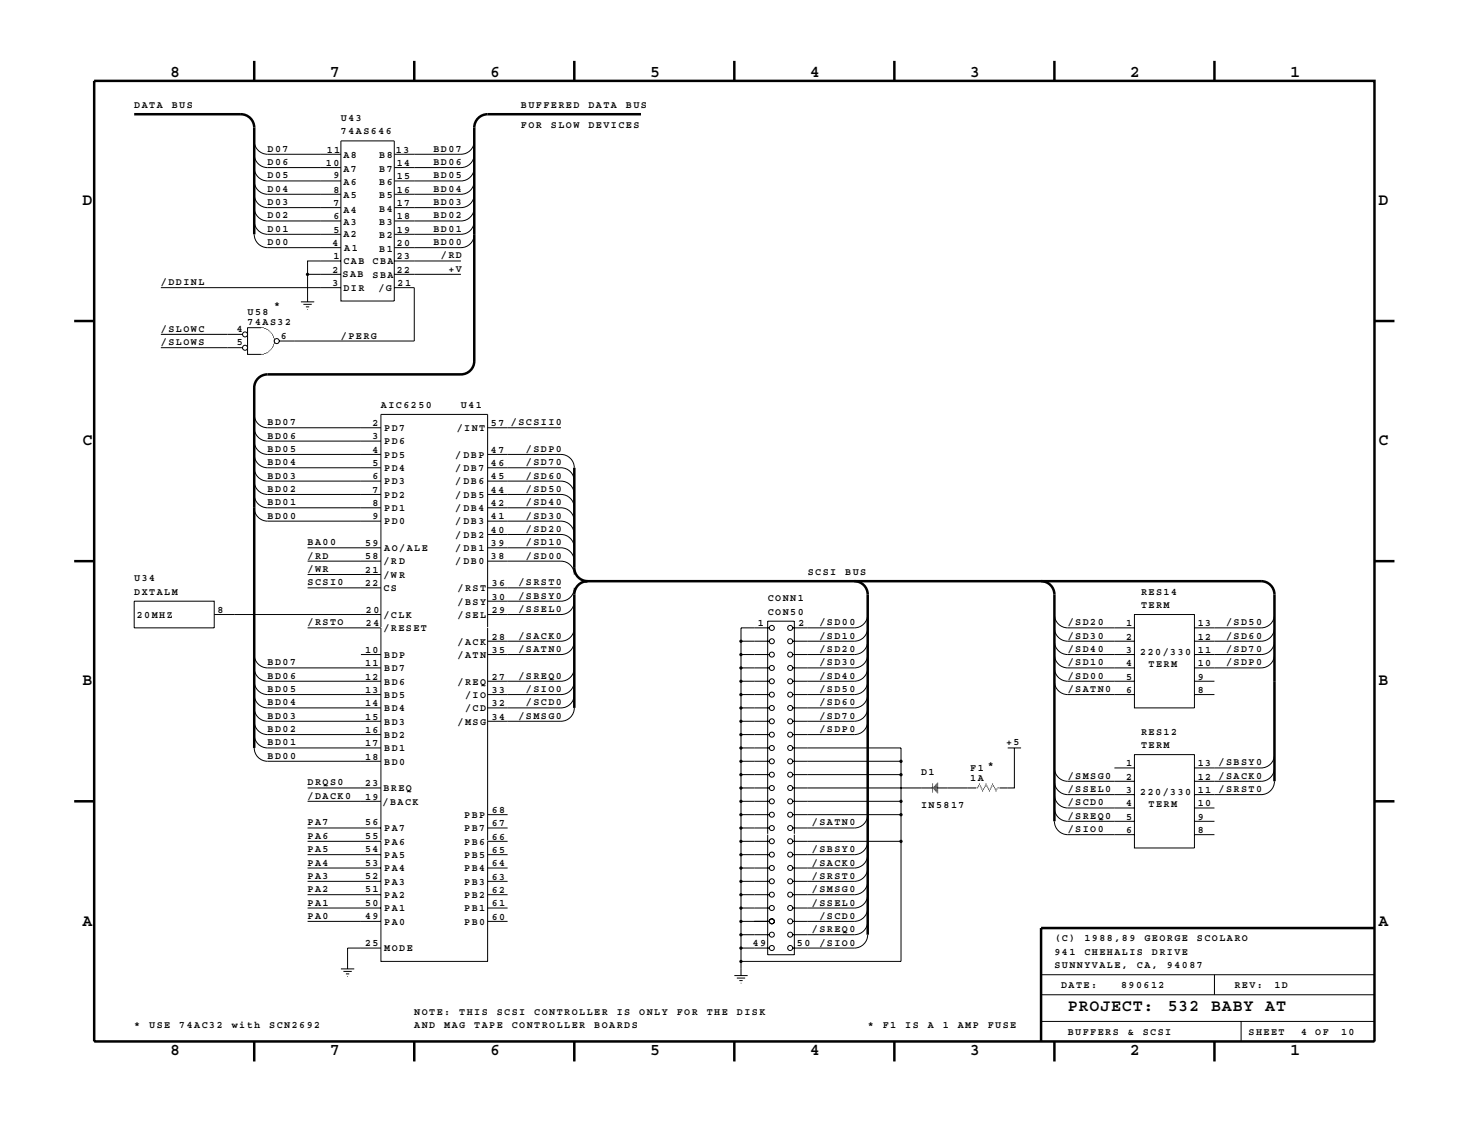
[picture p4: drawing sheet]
<svg xmlns="http://www.w3.org/2000/svg" width="279mm" height="216mm" viewBox="0 0 279 216" stroke-linecap="round" stroke-linejoin="round" font-family="sans-serif">
<g fill="none" stroke="#000" stroke-width=".48">
<path d="M17.9 15.4h243.9v182.9h-243.9zM48.4 11.6v3.8M78.9 11.6v3.8M109.4 11.6v3.8M139.9 11.6v3.8M170.3 11.6v3.8M200.8 11.6v3.8M231.3 11.6v3.8M25.6 21.7h20.3a2.54 2.54 0 0 1 2.5 2.6v20.3M122.1 21.7h-29.2a2.54 2.54 0 0 0-2.6 2.6v44.4a2.54 2.54 0 0 1-2.5 2.6h-36.8a2.54 2.54 0 0 0-2.6 2.5v68.6M14.1 61.1h3.8M261.8 61.1h3.8"/>
<path d="M109.4 89.1v19a2.54 2.54 0 0 0 2.5 2.5 2.54 2.54 0 0 0-2.5 2.6v21.6M14.1 106.8h3.8M111.9 110.6h128.3a2.54 2.54 0 0 1 2.5 2.6v35.5M162.7 110.6a2.54 2.54 0 0 1 2.6 2.6v64.8M198.3 110.6a2.54 2.54 0 0 1 2.5 2.6v43.2M261.8 106.8h3.8M14.1 152.6h3.8M261.8 152.6h3.8M261.8 176.7h-63.5v21.6M48.4 198.3v3.8M78.9 198.3v3.8M109.4 198.3v3.8"/>
<path d="M139.9 198.3v3.8M170.3 198.3v3.8M200.8 198.3v3.8M231.3 198.3v3.8"/>
</g>
<g fill="none" stroke="#000" stroke-width=".19">
<path d="M48.4 39.5a2.54 2.54 0 0 0 2.6 2.6h13.9M48.4 37a2.54 2.54 0 0 0 2.6 2.5h13.9M48.4 34.4a2.54 2.54 0 0 0 2.6 2.6h13.9M48.4 31.9a2.54 2.54 0 0 0 2.6 2.5h13.9M48.4 29.4a2.54 2.54 0 0 0 2.6 2.5h13.9M48.4 26.8a2.54 2.54 0 0 0 2.6 2.6h13.9M64.9 26.8h10.2v30.5h-10.2zM90.3 39.5a2.54 2.54 0 0 1-2.5 2.6h-12.7M90.3 37a2.54 2.54 0 0 1-2.5 2.5h-12.7M90.3 34.4a2.54 2.54 0 0 1-2.5 2.6h-12.7M90.3 31.9a2.54 2.54 0 0 1-2.5 2.5h-12.7M90.3 29.4a2.54 2.54 0 0 1-2.5 2.5h-12.7"/>
<path d="M90.3 26.8a2.54 2.54 0 0 1-2.5 2.6h-12.7M30.6 54.8h34.3M48.4 44.6a2.54 2.54 0 0 0 2.6 2.5h13.9M48.4 42.1a2.54 2.54 0 0 0 2.6 2.5h13.9M57.3 57.5h2.5M57.8 57.9h1.6M58.3 58.4h.6M58.6 52.2h6.3M58.6 52.2v5.3M64.9 49.7h-6.3v2.5M75.1 54.8h3.8v10.1h-25.7M75.1 52.2h12.7"/>
<path d="M75.1 49.7h12.7M90.3 44.6a2.54 2.54 0 0 1-2.5 2.5h-12.7M90.3 42.1a2.54 2.54 0 0 1-2.5 2.5h-12.7M30.6 66.2h15.6M30.6 63.7h15.6M48.4 78.9a2.54 2.54 0 0 0 2.6 2.5h21.5M49.7 62.4h-2.6v5.1h2.6M48.4 96.7a2.54 2.54 0 0 0 2.6 2.5h21.5M48.4 94.1a2.54 2.54 0 0 0 2.6 2.6h21.5M48.4 91.6a2.54 2.54 0 0 0 2.6 2.5h21.5M48.4 89.1a2.54 2.54 0 0 0 2.6 2.5h21.5M48.4 86.5a2.54 2.54 0 0 0 2.6 2.6h21.5"/>
<path d="M48.4 84a2.54 2.54 0 0 0 2.6 2.5h21.5M48.4 81.4a2.54 2.54 0 0 0 2.6 2.6h21.5M92.9 99.2h13.9a2.54 2.54 0 0 1 2.6 2.6M92.9 96.7h13.9a2.54 2.54 0 0 1 2.6 2.5M92.9 94.1h13.9a2.54 2.54 0 0 1 2.6 2.6M92.9 91.6h13.9a2.54 2.54 0 0 1 2.6 2.5M92.9 89.1h13.9a2.54 2.54 0 0 1 2.6 2.5M92.9 86.5h13.9a2.54 2.54 0 0 1 2.6 2.6M92.9 81.4h13.9M25.6 114.5h15.2v5h-15.2zM40.8 117h31.7M58.6 106.8h13.9"/>
<path d="M58.6 104.3h13.9M58.6 111.9h13.9M58.6 119.5h13.9v40.5M58.6 109.4h13.9M72.5 119.4v-40.5h20.4v40.5M92.9 106.8h13.9a2.54 2.54 0 0 1 2.6 2.6M92.9 104.3h13.9a2.54 2.54 0 0 1 2.6 2.5M92.9 101.8h13.9a2.54 2.54 0 0 1 2.6 2.5M92.9 111.9h13.9M92.9 119.5v40.5M109.4 114.5a2.54 2.54 0 0 1-2.6 2.5h-13.9M109.4 111.9a2.54 2.54 0 0 1-2.6 2.6h-13.9"/>
<path d="M109.4 119.5a2.54 2.54 0 0 1-2.6 2.6h-13.9M146.5 119.5h-5.4v66.2M165.3 119.5a2.54 2.54 0 0 1-2.6 2.6h-11.7M165.3 117a2.54 2.54 0 0 1-2.6 2.5h-11.7M200.8 119.5a2.54 2.54 0 0 0 2.6 2.6h12.7M200.8 117a2.54 2.54 0 0 0 2.6 2.5h12.7M216.1 117h11.4v17.8h-11.4zM242.7 119.5a2.54 2.54 0 0 1-2.5 2.6h-12.7M242.7 117a2.54 2.54 0 0 1-2.5 2.5h-12.7M48.4 139.9a2.54 2.54 0 0 0 2.6 2.5h21.5M48.4 137.3a2.54 2.54 0 0 0 2.6 2.6h21.5M48.4 134.8a2.54 2.54 0 0 0 2.6 2.5h21.5"/>
<path d="M48.4 132.2a2.54 2.54 0 0 0 2.6 2.6h21.5M48.4 129.7a2.54 2.54 0 0 0 2.6 2.5h21.5M48.4 127.2a2.54 2.54 0 0 0 2.6 2.5h21.5M48.4 124.6a2.54 2.54 0 0 0 2.6 2.6h21.5M68.7 124.6h3.8M109.4 134.8a2.54 2.54 0 0 1-2.6 2.5h-13.9M109.4 132.2a2.54 2.54 0 0 1-2.6 2.6h-13.9M109.4 129.7a2.54 2.54 0 0 1-2.6 2.5h-13.9M109.4 122.1a2.54 2.54 0 0 1-2.6 2.5h-13.9M109.4 127.2a2.54 2.54 0 0 1-2.6 2.5h-13.9M141.1 124.6h5.4M141.1 122.1h5.4"/>
<path d="M141.1 137.3h5.4M141.1 134.8h5.4M141.1 132.2h5.4M141.1 129.7h5.4M141.1 139.9h5.4M141.1 127.2h5.4M165.3 137.3a2.54 2.54 0 0 1-2.6 2.6h-11.7M165.3 134.8a2.54 2.54 0 0 1-2.6 2.5h-11.7M165.3 132.2a2.54 2.54 0 0 1-2.6 2.6h-11.7M165.3 129.7a2.54 2.54 0 0 1-2.6 2.5h-11.7M165.3 127.2a2.54 2.54 0 0 1-2.6 2.5h-11.7M165.3 124.6a2.54 2.54 0 0 1-2.6 2.6h-11.7"/>
<path d="M165.3 122.1a2.54 2.54 0 0 1-2.6 2.5h-11.7M200.8 129.7a2.54 2.54 0 0 0 2.6 2.5h12.7M200.8 127.2a2.54 2.54 0 0 0 2.6 2.5h12.7M200.8 124.6a2.54 2.54 0 0 0 2.6 2.6h12.7M200.8 122.1a2.54 2.54 0 0 0 2.6 2.5h12.7M227.5 132.2h3.8M227.5 129.7h3.8M242.7 124.6a2.54 2.54 0 0 1-2.5 2.6h-12.7M242.7 122.1a2.54 2.54 0 0 1-2.5 2.5h-12.7M48.4 142.4a2.54 2.54 0 0 0 2.6 2.5h21.5M58.6 157.6h13.9M58.6 152.6h13.9"/>
<path d="M58.6 150h13.9M92.9 157.6h3.8M92.9 155.1h3.8M141.1 157.6h5.4M141.1 155.1h5.4M141.1 152.6h5.4M141.1 150h5.4M141.1 147.5h5.4M141.1 144.9h5.4M141.1 142.4h5.4M146.2 158.8v-40.5h5.1v40.5M146.2 158.9v22.9h5.1v-22.9"/>
<path d="M151 155.1h20.6M151 152.6h20.6M151 150h26.6M151 147.5h20.6M151 144.9h20.6M151 142.4h20.6v40.6h-30.5M165.3 155.1a2.54 2.54 0 0 1-2.6 2.5h-11.7M178.4 150h7.5M191.9 142.4h2.6M193.2 142.4v7.6h-2.9M200.8 156.4a2.54 2.54 0 0 0 2.6 2.5h12.7M200.8 153.8a2.54 2.54 0 0 0 2.6 2.6h12.7"/>
<path d="M200.8 151.3a2.54 2.54 0 0 0 2.6 2.5h12.7M200.8 148.7a2.54 2.54 0 0 0 2.6 2.6h12.7M200.8 146.2a2.54 2.54 0 0 0 2.6 2.5h12.7M212.2 146.2h3.9M216.1 143.7h11.4v17.7h-11.4zM227.5 158.9h3.8M227.5 156.4h3.8M227.5 153.8h3.8M242.7 143.7a2.54 2.54 0 0 1-2.5 2.5h-12.7M242.7 146.2a2.54 2.54 0 0 1-2.5 2.5h-12.7M242.7 148.7a2.54 2.54 0 0 1-2.5 2.6h-12.7M58.6 160.2h13.9v22.8h20.4v-22.8h3.8"/>
<path d="M58.6 175.4h13.9M58.6 172.9h13.9M58.6 170.3h13.9M58.6 167.8h13.9M58.6 165.3h13.9M58.6 162.7h13.9M92.9 175.4h3.8M92.9 172.9h3.8M92.9 170.3h3.8M92.9 167.8h3.8M92.9 165.3h3.8M92.9 162.7h3.8"/>
<path d="M141.1 178h5.4M141.1 175.4h5.4M141.1 172.9h5.4M141.1 170.3h5.4M141.1 167.8h5.4M141.1 165.3h5.4M141.1 162.7h5.4M141.1 160.2h5.4M151 160.2h20.6M165.3 178a2.54 2.54 0 0 1-2.6 2.5h-11.7M165.3 175.4a2.54 2.54 0 0 1-2.6 2.6h-11.7M165.3 172.9a2.54 2.54 0 0 1-2.6 2.5h-11.7"/>
<path d="M165.3 170.3a2.54 2.54 0 0 1-2.6 2.6h-11.7M165.3 167.8a2.54 2.54 0 0 1-2.6 2.5h-11.7M165.3 165.3a2.54 2.54 0 0 1-2.6 2.5h-11.7M165.3 162.7a2.54 2.54 0 0 1-2.6 2.6h-11.7M165.3 160.2a2.54 2.54 0 0 1-2.6 2.5h-11.7M64.9 184.5h2.6M65.4 184.9h1.6M65.9 185.4h.6M72.5 180.5h-6.3v4M139.9 185.7h2.5M140.3 186.2h1.6M140.8 186.7h.6"/>
<path d="M141.1 180.5h5.4M198.3 194.5h63.5M198.3 189.4h63.5M198.3 185.6h63.5M231.3 185.6v3.8M236.4 194.5v3.8"/>
<circle cx="46.7" cy="66.2" r=".48"/>
<circle cx="46.7" cy="63.7" r=".48"/>
<circle cx="52.7" cy="64.9" r=".48"/>
<circle cx="147" cy="119.5" r=".48"/>
<circle cx="150.5" cy="119.5" r=".48"/>
<circle cx="147" cy="124.6" r=".48"/>
<circle cx="147" cy="137.3" r=".48"/>
<circle cx="147" cy="132.2" r=".48"/>
<circle cx="147" cy="127.2" r=".48"/>
<circle cx="147" cy="129.7" r=".48"/>
<circle cx="147" cy="139.9" r=".48"/>
<circle cx="147" cy="134.8" r=".48"/>
<circle cx="147" cy="122.1" r=".48"/>
<circle cx="150.5" cy="137.3" r=".48"/>
<circle cx="150.5" cy="124.6" r=".48"/>
<circle cx="150.5" cy="139.9" r=".48"/>
<circle cx="150.5" cy="127.2" r=".48"/>
<circle cx="150.5" cy="132.2" r=".48"/>
<circle cx="150.5" cy="129.7" r=".48"/>
<circle cx="150.5" cy="134.8" r=".48"/>
<circle cx="150.5" cy="122.1" r=".48"/>
<circle cx="147" cy="150" r=".48"/>
<circle cx="147" cy="142.4" r=".48"/>
<circle cx="147" cy="144.9" r=".48"/>
<circle cx="147" cy="152.6" r=".48"/>
<circle cx="147" cy="157.6" r=".48"/>
<circle cx="147" cy="155.1" r=".48"/>
<circle cx="147" cy="147.5" r=".48"/>
<circle cx="150.5" cy="150" r=".48"/>
<circle cx="150.5" cy="142.4" r=".48"/>
<circle cx="150.5" cy="157.6" r=".48"/>
<circle cx="150.5" cy="144.9" r=".48"/>
<circle cx="150.5" cy="152.6" r=".48"/>
<circle cx="150.5" cy="155.1" r=".48"/>
<circle cx="150.5" cy="147.5" r=".48"/>
<circle cx="147" cy="162.7" r=".48"/>
<circle cx="147" cy="172.9" r=".48"/>
<circle cx="147" cy="167.8" r=".48"/>
<circle cx="147" cy="160.2" r=".48"/>
<circle cx="147" cy="170.3" r=".48"/>
<circle cx="147" cy="175.4" r=".48"/>
<circle cx="147" cy="177.9" r=".48"/>
<circle cx="147" cy="165.2" r=".48"/>
<circle cx="150.5" cy="162.7" r=".48"/>
<circle cx="150.5" cy="172.9" r=".48"/>
<circle cx="150.5" cy="170.3" r=".48"/>
<circle cx="150.5" cy="160.2" r=".48"/>
<circle cx="150.5" cy="167.8" r=".48"/>
<circle cx="150.5" cy="177.9" r=".48"/>
<circle cx="150.5" cy="175.4" r=".48"/>
<circle cx="150.5" cy="165.2" r=".48"/>
<circle cx="147" cy="180.5" r=".48"/>
<circle cx="150.5" cy="180.5" r=".48"/>
</g>
<g fill="#000">
<circle cx="58.6" cy="52.2" r=".32"/>
<circle cx="58.6" cy="58.9" r=".08"/>
<circle cx="49.7" cy="67.5" r=".08"/>
<circle cx="49.7" cy="62.4" r=".08"/>
<circle cx="49.8" cy="67.5" r=".08"/>
<circle cx="49.8" cy="62.4" r=".08"/>
<circle cx="50" cy="67.5" r=".08"/>
<circle cx="50" cy="62.4" r=".08"/>
<circle cx="50.2" cy="67.5" r=".08"/>
<circle cx="50.2" cy="62.4" r=".08"/>
<circle cx="50.3" cy="62.5" r=".08"/>
<circle cx="50.3" cy="67.3" r=".08"/>
<circle cx="50.5" cy="62.5" r=".08"/>
<circle cx="50.5" cy="67.3" r=".08"/>
<circle cx="50.6" cy="62.5" r=".08"/>
<circle cx="50.6" cy="67.3" r=".08"/>
<circle cx="50.8" cy="67.2" r=".08"/>
<circle cx="50.8" cy="62.7" r=".08"/>
<circle cx="51" cy="62.7" r=".08"/>
<circle cx="51" cy="67.2" r=".08"/>
<circle cx="51.1" cy="67" r=".08"/>
<circle cx="51.1" cy="62.9" r=".08"/>
<circle cx="51.3" cy="63" r=".08"/>
<circle cx="51.3" cy="66.8" r=".08"/>
<circle cx="51.4" cy="63.2" r=".08"/>
<circle cx="51.4" cy="66.7" r=".08"/>
<circle cx="51.6" cy="63.4" r=".08"/>
<circle cx="51.6" cy="66.5" r=".08"/>
<circle cx="51.8" cy="66.4" r=".08"/>
<circle cx="51.8" cy="63.5" r=".08"/>
<circle cx="51.9" cy="63.8" r=".08"/>
<circle cx="51.9" cy="66.2" r=".08"/>
<circle cx="51.9" cy="63.6" r=".08"/>
<circle cx="51.9" cy="66" r=".08"/>
<circle cx="52.1" cy="64.3" r=".08"/>
<circle cx="52.1" cy="64" r=".08"/>
<circle cx="52.1" cy="65.6" r=".08"/>
<circle cx="52.1" cy="65.9" r=".08"/>
<circle cx="52.1" cy="64.1" r=".08"/>
<circle cx="52.1" cy="65.7" r=".08"/>
<circle cx="52.2" cy="64.8" r=".08"/>
<circle cx="52.2" cy="65.4" r=".08"/>
<circle cx="52.2" cy="65.1" r=".08"/>
<circle cx="52.2" cy="64.6" r=".08"/>
<circle cx="52.2" cy="64.5" r=".08"/>
<circle cx="52.2" cy="65.3" r=".08"/>
<circle cx="52.2" cy="64.9" r=".08"/>
<circle cx="141.1" cy="122.1" r=".32"/>
<circle cx="141.1" cy="134.8" r=".32"/>
<circle cx="141.1" cy="132.2" r=".32"/>
<circle cx="141.1" cy="139.9" r=".32"/>
<circle cx="141.1" cy="129.7" r=".32"/>
<circle cx="141.1" cy="127.2" r=".32"/>
<circle cx="141.1" cy="124.6" r=".32"/>
<circle cx="141.1" cy="137.3" r=".32"/>
<circle cx="141.1" cy="155.1" r=".32"/>
<circle cx="141.1" cy="152.6" r=".32"/>
<circle cx="141.1" cy="157.6" r=".32"/>
<circle cx="141.1" cy="147.5" r=".32"/>
<circle cx="141.1" cy="142.4" r=".32"/>
<circle cx="141.1" cy="144.9" r=".32"/>
<circle cx="141.1" cy="150" r=".32"/>
<circle cx="171.6" cy="144.9" r=".32"/>
<circle cx="171.6" cy="152.6" r=".32"/>
<circle cx="171.6" cy="155.1" r=".32"/>
<circle cx="171.6" cy="147.5" r=".32"/>
<circle cx="177.5" cy="150" r=".08"/>
<circle cx="177.6" cy="150" r=".08"/>
<circle cx="177.6" cy="150.8" r=".08"/>
<circle cx="177.6" cy="149.2" r=".08"/>
<circle cx="177.6" cy="150.5" r=".08"/>
<circle cx="177.6" cy="150.6" r=".08"/>
<circle cx="177.6" cy="149.9" r=".08"/>
<circle cx="177.6" cy="149.7" r=".08"/>
<circle cx="177.6" cy="150.2" r=".08"/>
<circle cx="177.6" cy="149.5" r=".08"/>
<circle cx="177.6" cy="150.3" r=".08"/>
<circle cx="177.6" cy="149.4" r=".08"/>
<circle cx="177.8" cy="150" r=".08"/>
<circle cx="177.8" cy="149.9" r=".08"/>
<circle cx="177.8" cy="150.2" r=".08"/>
<circle cx="178" cy="150" r=".08"/>
<circle cx="178" cy="149.9" r=".08"/>
<circle cx="178" cy="149.7" r=".08"/>
<circle cx="178" cy="150.2" r=".08"/>
<circle cx="178" cy="150.3" r=".08"/>
<circle cx="178.1" cy="150" r=".08"/>
<circle cx="178.1" cy="149.9" r=".08"/>
<circle cx="178.1" cy="150.5" r=".08"/>
<circle cx="178.1" cy="149.7" r=".08"/>
<circle cx="178.1" cy="150.3" r=".08"/>
<circle cx="178.1" cy="150.2" r=".08"/>
<circle cx="178.1" cy="149.5" r=".08"/>
<circle cx="178.3" cy="150" r=".08"/>
<circle cx="178.3" cy="149.7" r=".08"/>
<circle cx="178.3" cy="150.5" r=".08"/>
<circle cx="178.3" cy="150.6" r=".08"/>
<circle cx="178.3" cy="149.9" r=".08"/>
<circle cx="178.3" cy="150.3" r=".08"/>
<circle cx="178.3" cy="149.4" r=".08"/>
<circle cx="178.3" cy="150.2" r=".08"/>
<circle cx="178.3" cy="149.5" r=".08"/>
<circle cx="178.4" cy="149.2" r=".08"/>
<circle cx="178.4" cy="150" r=".08"/>
<circle cx="178.4" cy="150.8" r=".08"/>
<circle cx="178.4" cy="149.7" r=".08"/>
<circle cx="178.4" cy="150.5" r=".08"/>
<circle cx="178.4" cy="149.9" r=".08"/>
<circle cx="178.4" cy="150.6" r=".08"/>
<circle cx="178.4" cy="150.3" r=".08"/>
<circle cx="178.4" cy="150.2" r=".08"/>
<circle cx="178.4" cy="149.5" r=".08"/>
<circle cx="178.4" cy="149.4" r=".08"/>
<circle cx="178.6" cy="149.2" r=".08"/>
<circle cx="178.6" cy="150.8" r=".08"/>
<circle cx="178.6" cy="150" r=".08"/>
<circle cx="178.6" cy="150.6" r=".08"/>
<circle cx="178.6" cy="149.1" r=".08"/>
<circle cx="178.6" cy="149.9" r=".08"/>
<circle cx="178.6" cy="149.7" r=".08"/>
<circle cx="178.6" cy="150.5" r=".08"/>
<circle cx="178.6" cy="149.4" r=".08"/>
<circle cx="178.6" cy="149.5" r=".08"/>
<circle cx="178.6" cy="151" r=".08"/>
<circle cx="178.6" cy="150.2" r=".08"/>
<circle cx="178.6" cy="150.3" r=".08"/>
<circle cx="186.1" cy="150" r=".08"/>
<circle cx="186.2" cy="150" r=".08"/>
<circle cx="186.2" cy="149.9" r=".08"/>
<circle cx="186.4" cy="149.7" r=".08"/>
<circle cx="186.4" cy="149.5" r=".08"/>
<circle cx="186.5" cy="149.2" r=".08"/>
<circle cx="186.5" cy="149.4" r=".08"/>
<circle cx="186.7" cy="149.7" r=".08"/>
<circle cx="186.7" cy="149.5" r=".08"/>
<circle cx="186.9" cy="150" r=".08"/>
<circle cx="186.9" cy="149.9" r=".08"/>
<circle cx="187" cy="150.3" r=".08"/>
<circle cx="187" cy="150.2" r=".08"/>
<circle cx="187.2" cy="150.5" r=".08"/>
<circle cx="187.2" cy="150.6" r=".08"/>
<circle cx="187.3" cy="150.2" r=".08"/>
<circle cx="187.3" cy="150.3" r=".08"/>
<circle cx="187.5" cy="150" r=".08"/>
<circle cx="187.5" cy="149.9" r=".08"/>
<circle cx="187.6" cy="149.7" r=".08"/>
<circle cx="187.6" cy="149.5" r=".08"/>
<circle cx="187.8" cy="149.2" r=".08"/>
<circle cx="187.8" cy="149.4" r=".08"/>
<circle cx="188" cy="149.7" r=".08"/>
<circle cx="188" cy="149.5" r=".08"/>
<circle cx="188.1" cy="150" r=".08"/>
<circle cx="188.1" cy="149.9" r=".08"/>
<circle cx="188.3" cy="150.3" r=".08"/>
<circle cx="188.3" cy="150.2" r=".08"/>
<circle cx="188.4" cy="150.5" r=".08"/>
<circle cx="188.4" cy="150.6" r=".08"/>
<circle cx="188.6" cy="150.3" r=".08"/>
<circle cx="188.6" cy="150.2" r=".08"/>
<circle cx="188.8" cy="150" r=".08"/>
<circle cx="188.8" cy="149.9" r=".08"/>
<circle cx="188.9" cy="149.7" r=".08"/>
<circle cx="188.9" cy="149.5" r=".08"/>
<circle cx="189.1" cy="149.2" r=".08"/>
<circle cx="189.1" cy="149.4" r=".08"/>
<circle cx="189.2" cy="149.7" r=".08"/>
<circle cx="189.2" cy="149.5" r=".08"/>
<circle cx="189.4" cy="150" r=".08"/>
<circle cx="189.4" cy="149.9" r=".08"/>
<circle cx="189.5" cy="150.2" r=".08"/>
<circle cx="189.5" cy="150.3" r=".08"/>
<circle cx="189.7" cy="150.5" r=".08"/>
<circle cx="189.7" cy="150.6" r=".08"/>
<circle cx="189.9" cy="150.3" r=".08"/>
<circle cx="189.9" cy="150.2" r=".08"/>
<circle cx="190" cy="150" r=".08"/>
<circle cx="190.2" cy="150" r=".08"/>
<circle cx="141.1" cy="172.9" r=".32"/>
<circle cx="141.1" cy="175.4" r=".32"/>
<circle cx="141.1" cy="160.2" r=".32"/>
<circle cx="141.1" cy="167.8" r=".32"/>
<circle cx="141.1" cy="165.3" r=".32"/>
<circle cx="141.1" cy="170.3" r=".32"/>
<circle cx="141.1" cy="178" r=".32"/>
<circle cx="141.1" cy="162.7" r=".32"/>
<circle cx="171.6" cy="160.2" r=".32"/>
<circle cx="66.2" cy="185.9" r=".08"/>
<circle cx="141.1" cy="180.5" r=".32"/>
<circle cx="141.1" cy="183" r=".32"/>
<circle cx="141.1" cy="187.2" r=".08"/>
</g>
<g font-size="3.2">
<text x="32.4" y="14.6">8</text>
<text x="62.9" y="14.6">7</text>
<text x="93.3" y="14.6">6</text>
<text x="123.8" y="14.6">5</text>
<text x="154.3" y="14.6">4</text>
<text x="184.8" y="14.6">3</text>
<text x="215.3" y="14.6">2</text>
<text x="245.7" y="14.6">1</text>
<text x="15.7" y="39.1">D</text>
<text x="262.6" y="39.1">D</text>
<text x="15.7" y="84.8">C</text>
<text x="262.6" y="84.8">C</text>
<text x="15.7" y="130.5">B</text>
<text x="262.6" y="130.5">B</text>
<text x="15.7" y="176.2">A</text>
<text x="262.6" y="176.2">A</text>
<text x="203.4" y="192.6">PROJECT:</text>
<text x="222.4" y="192.6">532</text>
<text x="230.7" y="192.6">BABY AT</text>
<text x="32.4" y="200.8">8</text>
<text x="62.9" y="200.8">7</text>
<text x="93.3" y="200.8">6</text>
<text x="123.8" y="200.8">5</text>
<text x="154.3" y="200.8">4</text>
<text x="184.8" y="200.8">3</text>
<text x="215.3" y="200.8">2</text>
<text x="245.7" y="200.8">1</text>
</g>
<g font-size="1.9">
<text x="25.6" y="20.5">DATA</text>
<text x="32.7" y="20.5">BUS</text>
<text x="64.9" y="23">U43</text>
<text x="99.2" y="20.5">BUFFERED</text>
<text x="112.1" y="20.5">DATA</text>
<text x="119.2" y="20.5">BUS</text>
<text x="51" y="28.9">D07</text>
<text x="62.2" y="29.1">11</text>
<text x="64.9" y="25.6">74AS646</text>
<text x="75.4" y="29.1">13</text>
<text x="82.5" y="28.9">BD07</text>
<text x="99.2" y="24.3">FOR</text>
<text x="104.9" y="24.3">SLOW</text>
<text x="112.1" y="24.3">DEVICES</text>
<text x="51" y="34">D05</text>
<text x="51" y="31.4">D06</text>
<text x="62.1" y="31.6">10</text>
<text x="63.5" y="34">9</text>
<text x="65.4" y="35.2">A6</text>
<text x="65.4" y="32.7">A7</text>
<text x="65.4" y="30">A8</text>
<text x="72.2" y="35.2">B6</text>
<text x="72.2" y="32.7">B7</text>
<text x="72.2" y="30.2">B8</text>
<text x="75.6" y="34.1">15</text>
<text x="75.6" y="31.6">14</text>
<text x="82.5" y="34">BD05</text>
<text x="82.5" y="31.4">BD06</text>
<text x="51" y="41.6">D02</text>
<text x="51" y="39.1">D03</text>
<text x="51" y="36.5">D04</text>
<text x="63.5" y="41.8">6</text>
<text x="63.5" y="39.2">7</text>
<text x="63.5" y="36.7">8</text>
<text x="65.4" y="40.5">A4</text>
<text x="65.4" y="37.8">A5</text>
<text x="72.2" y="40.3">B4</text>
<text x="72.2" y="37.8">B5</text>
<text x="75.6" y="41.8">18</text>
<text x="75.6" y="39.2">17</text>
<text x="75.6" y="36.7">16</text>
<text x="82.5" y="41.6">BD02</text>
<text x="82.5" y="39.1">BD03</text>
<text x="82.5" y="36.5">BD04</text>
<text x="51" y="46.7">D00</text>
<text x="51" y="44.1">D01</text>
<text x="63.3" y="46.8">4</text>
<text x="63.5" y="44.3">5</text>
<text x="65.4" y="45.1">A2</text>
<text x="65.4" y="42.9">A3</text>
<text x="65.6" y="47.8">A1</text>
<text x="72.2" y="47.9">B1</text>
<text x="72.2" y="45.4">B2</text>
<text x="72.2" y="42.9">B3</text>
<text x="75.6" y="46.8">20</text>
<text x="75.6" y="44.3">19</text>
<text x="82.5" y="46.7">BD00</text>
<text x="82.5" y="44.1">BD01</text>
<text x="63.3" y="51.9">2</text>
<text x="63.5" y="49.4">1</text>
<text x="65.2" y="52.7">SAB</text>
<text x="65.4" y="50.3">CAB</text>
<text x="71" y="50.3">CBA</text>
<text x="71" y="52.9">SBA</text>
<text x="75.6" y="49.4">23</text>
<text x="75.6" y="51.9">22</text>
<text x="84" y="49.2">/RD</text>
<text x="85.4" y="51.8">+V</text>
<text x="30.6" y="54.3">/DDINL</text>
<text x="52.2" y="58.6">*</text>
<text x="63.3" y="54.5">3</text>
<text x="65.4" y="55.4">DIR</text>
<text x="72.1" y="55.4">/G</text>
<text x="75.7" y="54.5">21</text>
<text x="30.6" y="63.2">/SLOWC</text>
<text x="30.6" y="65.7">/SLOWS</text>
<text x="45.1" y="63.2">4</text>
<text x="45.1" y="65.7">5</text>
<text x="47.1" y="61.9">74AS32</text>
<text x="47.1" y="60">U58</text>
<text x="53.5" y="64.5">6</text>
<text x="64.9" y="64.5">/PERG</text>
<text x="72.5" y="77.6">AIC6250</text>
<text x="87.8" y="77.6">U41</text>
<text x="51" y="83.5">BD06</text>
<text x="51" y="81">BD07</text>
<text x="71" y="81.1">2</text>
<text x="71" y="83.7">3</text>
<text x="73.2" y="82.1">PD7</text>
<text x="87" y="82.1">/INT</text>
<text x="93.5" y="81.1">57 /SCSII0</text>
<text x="51" y="88.6">BD04</text>
<text x="51" y="86">BD05</text>
<text x="71" y="86.2">4</text>
<text x="71" y="88.7">5</text>
<text x="73.2" y="84.6">PD6</text>
<text x="73.2" y="87.2">PD5</text>
<text x="73.2" y="89.7">PD4</text>
<text x="86.7" y="87.2">/ DBP</text>
<text x="86.7" y="89.7">/ DB7</text>
<text x="93.5" y="86.2">47</text>
<text x="93.5" y="88.7">46</text>
<text x="100.2" y="86">/SDP0</text>
<text x="100.2" y="88.6">/SD70</text>
<text x="51" y="93.7">BD02</text>
<text x="51" y="91.1">BD03</text>
<text x="71" y="91.3">6</text>
<text x="71" y="93.8">7</text>
<text x="73.2" y="92.2">PD3</text>
<text x="73.2" y="94.8">PD2</text>
<text x="86.7" y="92.2">/ DB6</text>
<text x="86.7" y="94.8">/ DB5</text>
<text x="93.5" y="91.3">45</text>
<text x="93.5" y="93.8">44</text>
<text x="100.2" y="91.1">/SD60</text>
<text x="100.2" y="93.7">/SD50</text>
<text x="51" y="98.7">BD00</text>
<text x="51" y="96.2">BD01</text>
<text x="71" y="96.4">8</text>
<text x="71" y="98.9">9</text>
<text x="73.2" y="97.3">PD1</text>
<text x="73.2" y="99.9">PD0</text>
<text x="86.7" y="97.3">/ DB4</text>
<text x="86.7" y="99.9">/ DB3</text>
<text x="93.5" y="96.4">42</text>
<text x="93.5" y="98.9">41</text>
<text x="93.5" y="101.4">40</text>
<text x="100.2" y="96.2">/SD40</text>
<text x="100.2" y="98.7">/SD30</text>
<text x="100.2" y="101.3">/SD20</text>
<text x="58.6" y="103.8">BA00</text>
<text x="58.6" y="106.4">/RD</text>
<text x="69.5" y="104">59</text>
<text x="69.5" y="106.5">58</text>
<text x="73" y="107.5">/R D</text>
<text x="73.2" y="104.9">AO/ALE</text>
<text x="86.7" y="102.4">/ DB2</text>
<text x="86.7" y="104.9">/ DB1</text>
<text x="86.7" y="107.5">/ DB0</text>
<text x="93.5" y="104">39</text>
<text x="93.5" y="106.5">38</text>
<text x="100.2" y="103.8">/SD10</text>
<text x="100.2" y="106.4">/SD00</text>
<text x="25.6" y="113.2">DXTALM</text>
<text x="25.6" y="110.6">U34</text>
<text x="58.6" y="108.9">/WR</text>
<text x="58.6" y="111.4">SCSI0</text>
<text x="69.5" y="109.1">21</text>
<text x="69.5" y="111.6">22</text>
<text x="73" y="110">/W R</text>
<text x="73" y="112.6">CS</text>
<text x="87.2" y="112.6">/RST</text>
<text x="93.7" y="111.6">36</text>
<text x="98.7" y="111.4">/SRST0</text>
<text x="98.7" y="114">/SBSY0</text>
<text x="153.8" y="109.4">SCSI</text>
<text x="161" y="109.4">BUS</text>
<text x="217.3" y="113.2">RES14</text>
<text x="26" y="117.6">20MHZ</text>
<text x="41.4" y="116.7">8</text>
<text x="58.6" y="119.1">/RSTO</text>
<text x="69.7" y="116.7">20</text>
<text x="69.7" y="119.2">24</text>
<text x="73" y="117.6">/CLK</text>
<text x="87.2" y="115.1">/BSY</text>
<text x="87.2" y="117.6">/SEL</text>
<text x="93.7" y="114.1">30</text>
<text x="93.7" y="116.7">29</text>
<text x="98.7" y="116.5">/SSEL0</text>
<text x="144.3" y="119.2">1</text>
<text x="146.2" y="117">CON50</text>
<text x="146.2" y="114.5">CONN1</text>
<text x="152.1" y="119.2">2</text>
<text x="156.1" y="119.1">/SD00</text>
<text x="203.4" y="119.1">/SD20</text>
<text x="214.5" y="119.2">1</text>
<text x="217.3" y="115.7">TERM</text>
<text x="228.1" y="119.2">13</text>
<text x="233.5" y="119.1">/SD50</text>
<text x="69.5" y="124.3">10</text>
<text x="73" y="120.2">/RESET</text>
<text x="73.2" y="125.3">BDP</text>
<text x="87.2" y="122.7">/ACK</text>
<text x="87.2" y="125.3">/ATN</text>
<text x="93.7" y="121.8">28</text>
<text x="93.7" y="124.3">35</text>
<text x="98.7" y="121.6">/SACK0</text>
<text x="98.7" y="124.1">/SATN0</text>
<text x="156.1" y="124.1">/SD20</text>
<text x="156.1" y="121.6">/SD10</text>
<text x="203.4" y="121.6">/SD30</text>
<text x="203.4" y="124.1">/SD40</text>
<text x="214.5" y="121.8">2</text>
<text x="214.5" y="124.3">3</text>
<text x="217.2" y="124.6">220/330</text>
<text x="228.1" y="121.8">12</text>
<text x="228.1" y="124.3">11</text>
<text x="233.5" y="121.6">/SD60</text>
<text x="233.5" y="124.1">/SD70</text>
<text x="51" y="131.8">BD05</text>
<text x="51" y="129.2">BD06</text>
<text x="51" y="126.7">BD07</text>
<text x="69.5" y="126.8">11</text>
<text x="69.5" y="129.4">12</text>
<text x="69.5" y="131.9">13</text>
<text x="73.2" y="127.8">BD7</text>
<text x="73.2" y="130.3">BD6</text>
<text x="87.2" y="130.3">/REQ</text>
<text x="93.7" y="129.4">27</text>
<text x="93.7" y="131.9">33</text>
<text x="98.7" y="129.2">/SREQ0</text>
<text x="100.2" y="131.8">/SIO0</text>
<text x="156.1" y="131.8">/SD50</text>
<text x="156.1" y="129.2">/SD40</text>
<text x="156.1" y="126.7">/SD30</text>
<text x="203.4" y="126.7">/SD10</text>
<text x="203.4" y="129.2">/SD00</text>
<text x="203.4" y="131.8">/SATN0</text>
<text x="214.5" y="126.8">4</text>
<text x="214.5" y="129.4">5</text>
<text x="214.5" y="131.9">6</text>
<text x="218.8" y="127">TERM</text>
<text x="228.1" y="126.8">10</text>
<text x="228.1" y="129.4">9</text>
<text x="228.1" y="131.9">8</text>
<text x="233.5" y="126.7">/SDP0</text>
<text x="51" y="136.8">BD03</text>
<text x="51" y="134.3">BD04</text>
<text x="69.5" y="134.5">14</text>
<text x="69.5" y="137">15</text>
<text x="73.2" y="132.9">BD5</text>
<text x="73.2" y="135.4">BD4</text>
<text x="73.2" y="138">BD3</text>
<text x="87.2" y="138">/MSG</text>
<text x="88.6" y="132.9">/IO</text>
<text x="88.6" y="135.4">/CD</text>
<text x="93.7" y="134.5">32</text>
<text x="93.7" y="137">34</text>
<text x="98.7" y="136.8">/SMSG0</text>
<text x="100.2" y="134.3">/SCD0</text>
<text x="156.1" y="136.8">/SD70</text>
<text x="156.1" y="134.3">/SD60</text>
<text x="51" y="141.9">BD01</text>
<text x="51" y="139.4">BD02</text>
<text x="69.5" y="139.5">16</text>
<text x="69.5" y="142.1">17</text>
<text x="73.2" y="140.5">BD2</text>
<text x="73.2" y="143">BD1</text>
<text x="156.1" y="139.4">/SDP0</text>
<text x="191.6" y="141.9">+5</text>
<text x="217.3" y="142.4">TERM</text>
<text x="217.3" y="139.9">RES12</text>
<text x="51" y="144.5">BD00</text>
<text x="58.6" y="149.5">DRQS0</text>
<text x="69.5" y="144.6">18</text>
<text x="69.5" y="149.7">23</text>
<text x="73.2" y="145.6">BD0</text>
<text x="175.4" y="147.5">D1</text>
<text x="184.8" y="148.7">1A</text>
<text x="184.8" y="146.8">F1</text>
<text x="188.1" y="146.2">*</text>
<text x="203.4" y="148.3">/SMSG0</text>
<text x="214.5" y="145.9">1</text>
<text x="214.5" y="148.4">2</text>
<text x="228.1" y="145.9">13</text>
<text x="228.1" y="148.4">12</text>
<text x="232.1" y="148.3">/SACK0</text>
<text x="232.1" y="145.7">/SBSY0</text>
<text x="58.6" y="152.1">/DACK0</text>
<text x="69.5" y="152.2">19</text>
<text x="72.9" y="153.2">/BACK</text>
<text x="73" y="150.7">BREQ</text>
<text x="88.4" y="155.7">PBP</text>
<text x="93.7" y="154.8">68</text>
<text x="175.4" y="153.8">IN5817</text>
<text x="203.4" y="155.9">/SREQ0</text>
<text x="203.4" y="153.4">/SCD0</text>
<text x="203.4" y="150.8">/SSEL0</text>
<text x="214.5" y="151">3</text>
<text x="214.5" y="153.5">4</text>
<text x="217.2" y="151.3">220/330</text>
<text x="218.8" y="153.7">TERM</text>
<text x="228.1" y="151">11</text>
<text x="228.1" y="153.5">10</text>
<text x="232.1" y="150.8">/SRST0</text>
<text x="58.6" y="159.7">PA6</text>
<text x="58.6" y="157.2">PA7</text>
<text x="69.5" y="157.2">56</text>
<text x="69.5" y="159.7">55</text>
<text x="73.2" y="158.3">PA7</text>
<text x="73.2" y="160.8">PA6</text>
<text x="88.4" y="158.3">PB7</text>
<text x="88.4" y="160.8">PB6</text>
<text x="93.7" y="157.3">67</text>
<text x="93.7" y="159.9">66</text>
<text x="154.6" y="157.2">/SATN0</text>
<text x="203.4" y="158.4">/SIO0</text>
<text x="214.5" y="156.1">5</text>
<text x="214.5" y="158.6">6</text>
<text x="228.1" y="156.1">9</text>
<text x="228.1" y="158.6">8</text>
<text x="58.6" y="167.3">PA3</text>
<text x="58.6" y="164.8">PA4</text>
<text x="58.6" y="162.2">PA5</text>
<text x="69.5" y="162.2">54</text>
<text x="69.5" y="164.8">53</text>
<text x="69.5" y="167.3">52</text>
<text x="73.2" y="163.4">PA5</text>
<text x="73.2" y="165.9">PA4</text>
<text x="88.4" y="163.4">PB5</text>
<text x="88.4" y="165.9">PB4</text>
<text x="93.7" y="162.4">65</text>
<text x="93.7" y="164.9">64</text>
<text x="93.7" y="167.5">63</text>
<text x="154.6" y="167.3">/SRST0</text>
<text x="154.6" y="164.8">/SACK0</text>
<text x="154.6" y="162.2">/SBSY0</text>
<text x="58.6" y="172.4">PA1</text>
<text x="58.6" y="169.9">PA2</text>
<text x="69.5" y="169.9">51</text>
<text x="69.5" y="172.4">50</text>
<text x="73.2" y="168.4">PA3</text>
<text x="73.2" y="171">PA2</text>
<text x="73.2" y="173.5">PA1</text>
<text x="88.4" y="168.4">PB3</text>
<text x="88.4" y="171">PB2</text>
<text x="88.4" y="173.5">PB1</text>
<text x="93.7" y="170">62</text>
<text x="93.7" y="172.6">61</text>
<text x="154.6" y="172.4">/SSEL0</text>
<text x="154.6" y="169.9">/SMSG0</text>
<text x="58.6" y="174.9">PA0</text>
<text x="69.5" y="174.9">49</text>
<text x="73.2" y="176.1">PA0</text>
<text x="88.4" y="176.1">PB0</text>
<text x="93.7" y="175.1">60</text>
<text x="154.6" y="177.5">/SREQ0</text>
<text x="156.1" y="174.9">/SCD0</text>
<text x="200.8" y="179.2">(C)</text>
<text x="206.5" y="179.2">1988,89</text>
<text x="218" y="179.2">GEORGE</text>
<text x="228" y="179.2">SCOLARO</text>
<text x="69.5" y="180.2">25</text>
<text x="73.2" y="181.1">MODE</text>
<text x="143.4" y="180.2">49</text>
<text x="151.8" y="180.2">50</text>
<text x="156.1" y="180">/SIO0</text>
<text x="200.8" y="184.3">SUNNYVALE,</text>
<text x="200.8" y="181.8">941</text>
<text x="206.5" y="181.8">CHEHALIS</text>
<text x="216.5" y="184.3">CA,</text>
<text x="219.4" y="181.8">DRIVE</text>
<text x="222.2" y="184.3">94087</text>
<text x="202.1" y="188.1">DATE:</text>
<text x="213.5" y="188.1">890612</text>
<text x="235.1" y="188.1">REV:</text>
<text x="242.7" y="188.1">1D</text>
<text x="25.6" y="195.7">*</text>
<text x="28.4" y="195.7">USE</text>
<text x="34.1" y="195.7">74AC32</text>
<text x="44.1" y="195.7">with</text>
<text x="51.3" y="195.7">SCN2692</text>
<text x="78.9" y="193.2">NOTE:</text>
<text x="78.9" y="195.7">AND</text>
<text x="84.6" y="195.7">MAG</text>
<text x="87.5" y="193.2">THIS</text>
<text x="90.3" y="195.7">TAPE</text>
<text x="94.6" y="193.2">SCSI</text>
<text x="97.5" y="195.7">CONTROLLER</text>
<text x="101.8" y="193.2">CONTROLLER</text>
<text x="113.2" y="195.7">BOARDS</text>
<text x="117.5" y="193.2">IS</text>
<text x="121.8" y="193.2">ONLY</text>
<text x="128.9" y="193.2">FOR</text>
<text x="134.6" y="193.2">THE</text>
<text x="140.3" y="193.2">DISK</text>
<text x="165.3" y="195.7">*</text>
<text x="168.1" y="195.7">F1</text>
<text x="172.4" y="195.7">IS</text>
<text x="176.7" y="195.7">A</text>
<text x="179.5" y="195.7">1</text>
<text x="182.4" y="195.7">AMP</text>
<text x="188.1" y="195.7">FUSE</text>
<text x="203.4" y="197">BUFFERS</text>
<text x="214.8" y="197">&amp;</text>
<text x="217.6" y="197">SCSI</text>
<text x="237.8" y="197">SHEET</text>
<text x="247.8" y="197">4</text>
<text x="250.5" y="197">OF</text>
<text x="255.4" y="197">10</text>
</g>
</svg>
